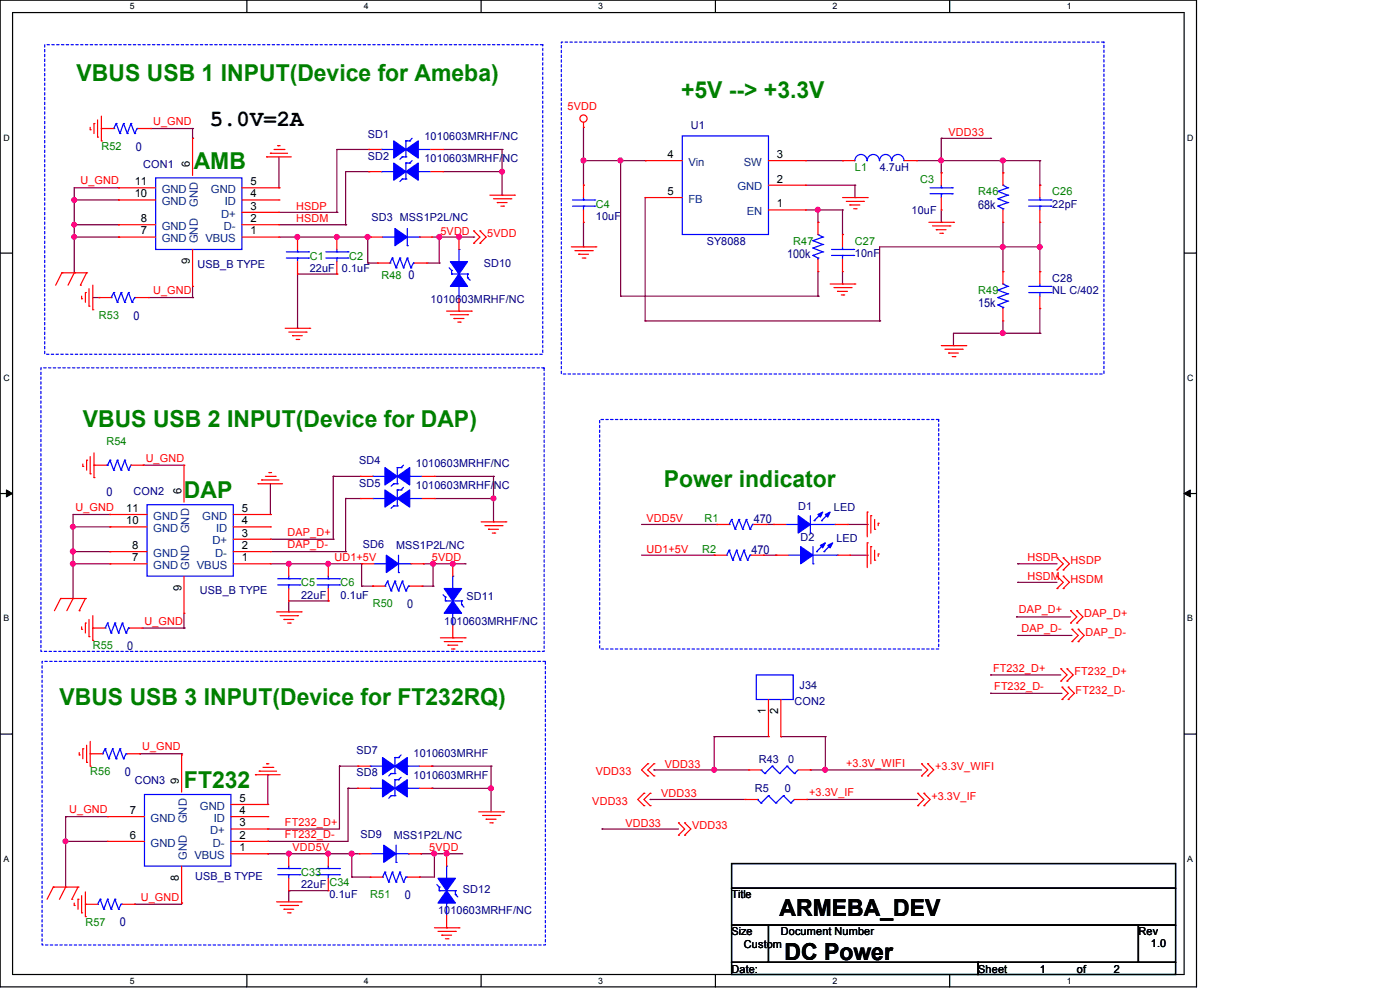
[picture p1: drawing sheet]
<svg xmlns="http://www.w3.org/2000/svg" width="297mm" height="210mm" viewBox="0 0 297 210" stroke-linecap="round" stroke-linejoin="round" font-family="sans-serif">
<path d="M0 0h253.8v209.3h-253.8zM2.7 2.7h248.5v204h-248.5z" fill="none" stroke="#000" stroke-width=".25"/>
<g fill="#fff">
<path d="M27.5 .3h1v2.1h-1z"/>
<path d="M27.5 207h1v2.1h-1z"/>
</g>
<path d="M52.4 0v2.7M52.4 206.7v2.6" fill="none" stroke="#000" stroke-width=".25"/>
<g fill="#fff">
<path d="M77.2 .3h1v2.1h-1z"/>
<path d="M77.2 207h1v2.1h-1z"/>
</g>
<path d="M102.1 0v2.7M102.1 206.7v2.6" fill="none" stroke="#000" stroke-width=".25"/>
<g fill="#fff">
<path d="M126.9 .3h1v2.1h-1z"/>
<path d="M126.9 207h1v2.1h-1z"/>
</g>
<path d="M151.8 0v2.7M151.8 206.7v2.6" fill="none" stroke="#000" stroke-width=".25"/>
<g fill="#fff">
<path d="M176.6 .3h1v2.1h-1z"/>
<path d="M176.6 207h1v2.1h-1z"/>
</g>
<path d="M201.5 0v2.7M201.5 206.7v2.6" fill="none" stroke="#000" stroke-width=".25"/>
<g fill="#fff">
<path d="M226.3 .3h1v2.1h-1z"/>
<path d="M226.3 207h1v2.1h-1z"/>
<path d="M.7 28.2h1.3v2h-1.3z"/>
<path d="M251.9 28.2h1.3v2h-1.3z"/>
<path d="M.7 79.2h1.3v2h-1.3z"/>
<path d="M251.9 79.2h1.3v2h-1.3z"/>
</g>
<path d="M0 53.7h2.7M251.2 53.7h2.6" fill="none" stroke="#000" stroke-width=".25"/>
<g fill="#fff">
<path d="M.7 130.2h1.2v2h-1.2z"/>
<path d="M251.9 130.2h1.2v2h-1.2z"/>
</g>
<path d="M0 104.7h2.7M251.2 104.7h2.6" fill="none" stroke="#000" stroke-width=".25"/>
<path d="M1.4 103.9l1.3 .8-1.3 .7zM251.2 104.7l1.3-.8v1.5z" fill="#000" stroke="#000" stroke-width=".21"/>
<g fill="#fff">
<path d="M.7 181.2h1.2v2.1h-1.2z"/>
<path d="M251.9 181.2h1.2v2.1h-1.2z"/>
</g>
<path d="M0 155.7h2.7M251.2 155.7h2.6M155.2 183.2h94.2v5.2h-94.2zM155.2 188.4h94.2v7.9h-94.2zM155.2 196.3h7.8v7.8h-7.8zM163 196.3h78.5v7.8h-78.5zM241.5 196.3h7.9v7.8h-7.9zM155.2 204.1h52.3v2.6h-52.3zM207.5 204.1h41.9v2.6h-41.9z" fill="none" stroke="#000" stroke-width=".25"/>
<path d="M9.5 9.5h105.6v65.6h-105.6zM119.1 8.9h115.1v70.4h-115.1zM8.7 78h106.7v60.2h-106.7zM127.2 89h71.9v48.7h-71.9zM8.9 140.3h106.8v60.1h-106.8z" fill="none" stroke="#00f" stroke-width=".25" stroke-dasharray=".5 .5"/>
<g fill="none" stroke="#800040" stroke-width=".25">
<path d="M25.1 39.8h.1M25.1 39.8h-9.4v18.1M32 27.3h8.9M40.9 29.3h.1M40.9 27.3h.1M40.9 27.3v2M59.2 39.8h.1M59.2 33.3v6.5M78.3 31.7h.1M78.3 36.4h.1M78.3 36.4h-5v11.3M78.3 31.7h-6.8v13.3"/>
<path d="M94 31.7h12.5M94 36.4h12.5M106.5 31.7h.1M106.5 36.4h.1M106.5 31.7v9.7M123.8 34.1h.1M123.8 39.3h.1M123.8 27v12.3M123.8 34.1h13.1M131.7 34.1h.1M131.7 34.1v28.7M136.9 34.1h.1"/>
<path d="M170.9 34.1h7.8M170.9 39.3h10.5M178.7 34.1h.1M181.4 39.3h.1M181.4 39.3v2.6M194.4 34.1h26.2M199.7 29.3h.1M199.7 36.7h.1M199.7 34.1h.1M199.7 29.3h10.4M199.7 29.3v7.4M210.1 29.3h.1"/>
<path d="M212.8 36.7h.1M212.8 34.1h.1M212.8 34.1v2.6M220.6 34.1h.1M220.6 39.3h.1M220.6 34.1v5.2M15.7 57.9h.1M15.7 42.4h.1M15.7 47.7h.1M15.7 50.3h.1M15.7 50.3h9.4M15.7 47.7h9.4"/>
<path d="M15.7 42.4h9.4M25.1 42.4h.1M25.1 50.3h.1M25.1 47.7h.1M59.2 50.3h19.3M59.2 47.7h14.1M59.2 45h12.3M63.1 50.3h.1M71.5 50.3h.1M71.5 45h.1M71.5 58.1h.1M71.5 58.1h-8.4v11.5"/>
<path d="M73.3 47.7h.1M78 50.3h.1M78 55.8h.1M78 55.8h2.1M78 50.3v5.5M78.5 50.3h.1M90.6 55.8h2.6M91.6 50.3h8.9M93.2 50.3h.1M93.2 55.8h.1M93.2 50.3v5.5M97.4 50.3h.1"/>
<path d="M100.5 50.3h.1M106.5 41.4h.1M123.8 52.4h.1M123.8 47.2v5.2M136.9 41.9v26.2M170.9 44.5h7.8M173.5 44.5h.1M173.5 47.2h.1M173.5 44.5v2.7M173.5 57.6v5.2M178.7 49.7h.1M178.7 44.5h.1"/>
<path d="M178.7 44.5v5.2M178.7 57.6v2.6M181.4 41.9h.1M199.7 47.2h.1M199.7 44.5v2.7M212.8 52.4h.1M212.8 57.6h.1M212.8 47.2v10.4M220.6 52.4h.1M220.6 57.6h.1M220.6 52.4h-34v15.7M220.6 47.2v10.4"/>
<path d="M19.7 63.1h1.3M21 63.1h.1M31.5 63.1h9.4M40.9 63.1h.1M40.9 60.7v2.4M63.1 69.6h.1M131.7 62.8h.1M131.7 62.8h41.8M136.9 68.1h.1M136.9 68.1h49.7M173.5 62.8h.1M178.7 60.2h.1"/>
<path d="M186.6 68.1h.1M202.3 73.3h.1M212.8 70.7h.1M212.8 68.1v2.6M220.6 70.7h.1M220.6 65.4v5.3M220.6 70.7h-18.3v2.6M30.4 98.7h.1M30.4 98.7h8.6M15.5 119.6h.1M15.5 111.8h.1M15.5 117h.1"/>
<path d="M15.5 119.6h7.8M15.5 117h7.8M15.5 111.8h7.8M23.3 111.8h.1M23.3 109.1h.1M23.3 119.6h.1M23.3 117h.1M23.3 109.1h-7.8v17.9M57.4 109.1h.1M57.4 119.6h19.3M57.4 117h15.9M57.4 102.6v6.5"/>
<path d="M57.4 114.4h13.3M61.3 119.6h.1M69.6 119.6h.1M70.7 114.4h.1M70.7 101h.1M70.7 101h5.8M70.7 101v13.4M73.3 117h.1M73.3 105.7h.1M73.3 105.7v11.3M73.3 105.7h3.2M76.7 119.6h.1"/>
<path d="M76.7 119.6v4.7M89.8 119.6h.1M89.8 119.6h8.9M91.9 119.6h.1M91.9 119.6v4.7M92.2 101h12.5M92.2 105.7h12.5M96.1 119.6h.1M98.7 119.6h.1M104.7 101h.1M104.7 110.7h.1M104.7 105.7h.1"/>
<path d="M104.7 101v9.7M136.1 117.8h15.4M136.1 111.3h16M151.5 117.8h.1M152.1 111.3h.1M162 117.8h2.6M162.5 111.3h1.6M164.1 111.3h.1M164.6 117.8h.1M179.8 111.3h4.2M180.3 117.8h3.7M184 117.8h.1"/>
<path d="M184 111.3h.1M215.9 119.6h.1M215.9 119.6h8.3M15.5 127h.1M30.1 133.2h8.9M39 133.2h.1M39 130.1v3.1M61.3 129.8h.1M69.6 127.5h.1M69.6 127.5h-8.3v2.3M76.7 124.3h.1M76.7 124.3h2.4"/>
<path d="M79.1 124.3h.1M89.5 124.3h2.4M91.9 124.3h.1M215.6 130.9h.1M215.6 130.9h11.5M215.9 123.5h.1M215.9 134.8h.1M215.9 123.5h8.3M215.9 134.8h11.5M29.6 159.9h.1M29.6 159.9h8.9M38.5 159.9h.1"/>
<path d="M38.5 159.9v.2M151.5 156.3h.1M151.5 156.3h11.5M151.5 156.3v7M165.7 156.3h.1M165.7 156.3h9.4M175.1 156.3h.1M175.1 156.3v7M210.1 147.1h.1M210.1 143.2h.1M210.1 147.1h15.2M210.1 143.2h14.9"/>
<path d="M13.9 178.5h.1M13.9 173.2h.1M13.9 178.5h8.9M13.9 173.2v15M13.9 173.2h8.9M56.8 175.9h.1M56.8 178.5h.1M56.8 164.3h.1M56.8 164.3v6.3M72 162.5h.1M72 162.5v13.4h-15.2M72 162.5h3.9"/>
<path d="M73.8 167.2h.1M73.8 167.2v11.3h-17M73.8 167.2h2.1M91.6 162.5h.1M91.6 167.2h.1M91.6 162.5h12.6M91.6 167.2h12.6M104.2 167.2h.1M104.2 162.5h.1M104.2 162.5v9.7M127.7 175.9h.1M127.7 175.9h16.2"/>
<path d="M137.9 169.6h.1M137.9 169.6h20.2M138.7 163.3h.1M138.7 163.3h20.1M151.5 163.3h.1M171.2 169.6h.1M171.2 169.6h23.5M171.9 163.3h.1M171.9 163.3h23.6M175.1 163.3h.1M28.6 191.8h.1M38.5 191.6h.1"/>
<path d="M38.5 191.6v.2h-9.9M56.8 181.1h.1M56.8 181.1h19.4M61.3 188.9h.1M61.3 181.1h.1M61.3 188.9v2.4M61.3 188.9h8.3M69.6 181.1h.1M74.6 186.1h.1M74.6 181.1h.1M74.6 186.1h3.9M74.6 181.1v5"/>
<path d="M89 186.1h.1M89.3 181.1h.1M89.3 181.1h8.9M92.2 181.1h.1M92.2 181.1v5h-3.2M94.7 181.1h.1"/>
</g>
<g fill="#f0f" stroke="#f0f" stroke-width=".25">
<circle cx="104.7" cy="105.7" r=".5"/>
<circle cx="63.1" cy="50.2" r=".51"/>
<circle cx="71.5" cy="50.2" r=".51"/>
<circle cx="61.3" cy="119.6" r=".51"/>
<circle cx="69.6" cy="119.6" r=".5"/>
<circle cx="15.7" cy="50.2" r=".5"/>
<circle cx="13.9" cy="178.5" r=".5"/>
<circle cx="97.4" cy="50.2" r=".51"/>
<circle cx="96.1" cy="119.6" r=".51"/>
<circle cx="106.5" cy="36.4" r=".51"/>
<circle cx="91.9" cy="119.6" r=".51"/>
<circle cx="78" cy="50.2" r=".51"/>
<circle cx="93.2" cy="50.2" r=".51"/>
<circle cx="92.1" cy="181.1" r=".51"/>
<circle cx="74.6" cy="181.1" r=".51"/>
<circle cx="212.7" cy="52.4" r=".51"/>
<circle cx="173.5" cy="44.5" r=".51"/>
<circle cx="123.8" cy="34" r=".51"/>
<circle cx="131.6" cy="34" r=".51"/>
<circle cx="212.7" cy="34" r=".51"/>
<circle cx="199.6" cy="34" r=".51"/>
<circle cx="220.6" cy="52.4" r=".5"/>
<circle cx="104.1" cy="167.2" r=".51"/>
<circle cx="212.7" cy="70.7" r=".51"/>
<circle cx="15.5" cy="117" r=".51"/>
<circle cx="15.5" cy="111.7" r=".5"/>
<circle cx="15.7" cy="47.6" r=".49"/>
<circle cx="15.5" cy="119.6" r=".51"/>
<circle cx="15.7" cy="42.4" r=".5"/>
<circle cx="94.7" cy="181.1" r=".51"/>
<circle cx="69.6" cy="181.1" r=".5"/>
<circle cx="61.3" cy="181.1" r=".51"/>
<circle cx="151.5" cy="163.3" r=".51"/>
<circle cx="175" cy="163.3" r=".51"/>
</g>
<g fill="none" stroke="#f00" stroke-width=".25">
<path d="M19.1 27.5h.1M19.1 27v.5M19.9 26.2h.1M19.9 26.2v2.1M20.7 29.1h.1M20.7 25.4v3.7M21.5 29.9h.1M21.5 27.3h.1M21.5 24.6v5.3M21.5 27.3h2.6M25.1 39.8h.1M25.1 39.8h7.9"/>
<path d="M29.3 27.3h2.7M32 27.3h.1M40.9 29.3h.1M40.9 29.3v7.9M51.3 39.8h7.9M56.6 33.3h.1M56.6 33.3h5.2M57.4 32.5h.1M57.4 32.5h3.6M58.1 31.7h2.1M58.9 30.9h.1M58.9 30.9h.5"/>
<path d="M59.2 39.8h.1M60.2 31.7h.1M78.3 36.4h.1M78.3 31.7h.1M78.3 31.7h2.6M78.3 36.4h2.6M91.4 31.7h2.6M91.4 36.4h2.6M94 36.4h.1M94 31.7h.1M123.8 27h.1M123.8 39.3h.1"/>
<path d="M123.8 26v1M123.8 39.3v2.6M136.9 34.1h.1M136.9 34.1h7.8M163 34.1h7.9M163 39.3h7.9M170.9 39.3h.1M170.9 34.1h.1M178.7 34.1h.1M178.7 34.1h2.7M191.8 34.1h2.6M194.4 34.1h.1"/>
<path d="M199.7 36.7h.1M199.7 36.7v2.6M212.8 36.7h.1M212.8 36.7v2.6M220.6 39.3h.1M220.6 39.3v2.6M13.1 57.9h.1M13.1 57.9l-1.3 2.6M13.1 57.9h5.3M15.7 57.9h.1M15.7 57.9l-1.3 2.6M18.4 57.9h.1"/>
<path d="M18.4 57.9l-1.3 2.6M25.1 42.4h.1M25.1 47.7h.1M25.1 50.3h.1M25.1 50.3h7.9M25.1 47.7h7.9M25.1 42.4h7.9M40.9 52.9v7.8M51.3 50.3h7.9M51.3 47.7h7.9M51.3 45h7.9M51.3 42.4h7.9"/>
<path d="M59.2 50.3h.1M59.2 47.7h.1M59.2 45h.1M59.2 42.4h.1M63.1 50.3h.1M63.1 58.1h.1M63.1 50.3v2.6M63.1 55.5v2.6M71.5 50.3h.1M71.5 58.1h.1M71.5 50.3v2.6M71.5 55.5v2.6"/>
<path d="M78.5 50.3h.1M78.5 50.3h2.7M80.1 55.8h.1M80.1 55.8h2.6M88 55.8h2.6M89 50.3h2.6M90.6 55.8h.1M91.6 50.3h.1M97.4 50.3h.1M97.4 50.3v2.6M100.5 51.6h.1M100.5 49h.1"/>
<path d="M100.5 49l1.3 1.3-1.3 1.3M101.8 51.6h.1M101.8 49h.1M101.8 49l1.3 1.3-1.3 1.3M103.9 41.4h5.2M104.7 42.2h3.7M105.5 43h.1M105.5 43h2.1M106.3 43.7h.5M106.8 43.7h.1M108.4 42.2h.1M109.1 41.4h.1"/>
<path d="M121.2 52.4h5.2M122 53.2h3.6M122.8 53.9h.1M122.8 53.9h2M123.5 54.7h.6M123.8 47.2h.1M123.8 44.5v2.7M124.1 54.7h.1M125.6 53.2h.1M126.4 52.4h.1M136.9 41.9h.1M136.9 41.9h7.8"/>
<path d="M163 44.5h7.9M170.9 44.5h.1M173.5 47.2h.1M173.5 57.6h.1M173.5 47.2v2.5M173.5 55v2.6M178.7 49.7h.1M178.7 57.6h.1M178.7 41.9h5.3M178.7 49.7v2.7M178.7 55v2.6M179.5 42.7h3.7"/>
<path d="M180.3 43.5h.1M180.3 43.5h2.1M181.1 44.3h.5M181.6 44.3h.1M183.2 42.7h.1M184 41.9h.1M197.1 47.2h5.2M197.8 47.9h3.7M198.6 48.7h.1M198.6 48.7h2.1M199.4 49.5h.5M199.7 44.5h.1"/>
<path d="M199.7 41.9v2.6M199.9 49.5h.1M201.5 47.9h.1M202.3 47.2h.1M212.8 47.2h.1M212.8 57.6h.1M212.8 44.5v2.7M212.8 57.6v2.6M220.6 47.2h.1M220.6 57.6h.1M220.6 44.5v2.7M220.6 57.6v2.6"/>
<path d="M17.1 60.5h.1M17.3 63.4h.1M17.3 62.8v.6M18.1 62.1h.1M18.1 62.1v2M18.9 64.9h.1M18.9 61.3v3.6M19.7 65.7h.1M19.7 60.5v5.2M21 63.1h.1M21 63.1h2.6M28.8 63.1h2.7"/>
<path d="M31.5 63.1h.1M40.9 60.7h.1M60.5 69.6h5.2M61.3 70.4h3.6M62.1 71.2h.1M62.1 71.2h2M62.8 72h.6M63.4 72h.1M64.9 70.4h.1M65.7 69.6h.1M94.7 66h5.3M95.5 66.8h3.7"/>
<path d="M96.3 67.6h.1M96.3 67.6h2.1M97.1 68.3h.5M97.4 66h.1M97.4 63.4v2.6M97.6 68.3h.1M99.2 66.8h.1M100 66h.1M176.1 60.2h5.3M176.9 61h3.7M177.7 61.8h.1M177.7 61.8h2.1"/>
<path d="M178.5 62.6h.5M179 62.6h.1M180.6 61h.1M181.4 60.2h.1M199.7 73.3h5.2M200.4 74.1h3.7M201.3 74.9h.1M201.3 74.9h2M202 75.6h.6M202.6 75.6h.1M204.1 74.1h.1M204.9 73.3h.1"/>
<path d="M212.8 68.1h.1M212.8 65.4v2.7M220.6 65.4h.1M220.6 62.8v2.6M17.6 98.9h.1M17.6 98.4v.5M18.4 97.6h.1M18.4 97.6v2.1M19.1 96.9v3.6M19.9 98.7h.1M19.9 96.1v5.2M19.9 98.7h2.7"/>
<path d="M27.8 98.7h2.6M30.4 98.7h.1M39 98.7h.1M39 98.7v7.8M19.1 100.5h.1M19.9 101.3h.1M23.3 109.1h.1M23.3 111.8h.1M23.3 117h.1M23.3 119.6h.1M23.3 119.6h7.9M23.3 117h7.9"/>
<path d="M23.3 111.8h7.9M23.3 109.1h7.9M49.5 119.6h7.9M49.5 117h7.9M49.5 114.4h7.9M49.5 111.8h7.9M49.5 109.1h7.9M54.7 102.6h.1M54.7 102.6h5.2M55.5 101.8h.1M55.5 101.8h3.7M56.3 101h2.1"/>
<path d="M57.1 100.2h.1M57.1 100.2h.5M57.4 119.6h.1M57.4 117h.1M57.4 114.4h.1M57.4 111.8h.1M57.4 109.1h.1M58.4 101h.1M61.3 119.6h.1M61.3 119.6v2.6M69.6 119.6h.1M69.6 119.6v2.6"/>
<path d="M76.5 105.7h.1M76.5 101h.1M76.5 101h2.6M76.5 105.7h2.6M76.7 119.6h.1M76.7 119.6h2.6M87.2 119.6h2.6M89.5 101h2.7M89.5 105.7h2.7M89.8 119.6h.1M92.2 105.7h.1M92.2 101h.1"/>
<path d="M96.1 119.6h.1M96.1 119.6v2.6M102.1 110.7h5.2M102.9 111.5h3.6M103.6 112.3h.1M103.6 112.3h2.1M104.4 113.1h.5M104.9 113.1h.1M106.5 111.5h.1M107.3 110.7h.1M151.5 117.8h.1M151.5 117.8h2.6"/>
<path d="M152.1 111.3h.1M152.1 111.3h2.6M159.4 117.8h2.6M159.9 111.3h2.6M162 117.8h.1M162.5 111.3h.1M164.1 111.3h.1M164.1 111.3h2.6M164.6 117.8h.1M164.6 117.8h2.6M177.2 111.3h2.6M177.7 117.8h2.6"/>
<path d="M179.8 111.3h.1M180.3 117.8h.1M184 108.6h.1M184 115.1h.1M184 108.6v5.3M184 115.1v5.3M184.7 109.4h.1M184.7 116h.1M184.7 109.4v3.7M184.7 116v3.6M185.5 112.3h.1M185.5 118.8h.1"/>
<path d="M185.5 110.2v2.1M185.5 116.7v2.1M186.3 111h.1M186.3 117.5h.1M186.3 111v.5M186.3 117.5v.5M224.2 118.3h.1M224.2 118.3l1.4 1.3-1.4 1.3M225.6 118.3h.1M225.6 118.3l1.3 1.3-1.3 1.3M12.9 127h.1M12.9 127l-1.3 2.5"/>
<path d="M12.9 127h5.2M15.5 127h.1M15.5 127l-1.3 2.5M16.8 129.5h.1M17.3 133.5h.1M17.3 133v.5M18.1 127h.1M18.1 132.2h.1M18.1 127l-1.3 2.5M18.1 132.2v2.1M18.9 135h.1M18.9 131.4v3.6"/>
<path d="M19.7 135.8h.1M19.7 133.2h.1M19.7 130.6v5.2M19.7 133.2h2.6M27.5 133.2h2.6M30.1 133.2h.1M39 130.1h.1M39 122.2v7.9M58.7 129.8h5.2M59.4 130.6h3.7M60.2 131.4h.1M60.2 131.4h2.1"/>
<path d="M61 132.2h.6M61.3 127.5h.1M61.3 124.8v2.7M61.6 132.2h.1M63.1 130.6h.1M63.9 129.8h.1M69.6 127.5h.1M69.6 124.8v2.7M79.1 124.3h.1M79.1 124.3h2.6M86.9 124.3h2.6M89.5 124.3h.1"/>
<path d="M93.4 135.3h5.3M94.2 136.1h3.7M95 136.9h.1M95 136.9h2.1M95.8 137.7h.5M96.1 135.3h.1M96.1 132.7v2.6M96.3 137.7h.1M97.9 136.1h.1M98.7 135.3h.1M224.2 120.9h.1M224.2 124.8h.1"/>
<path d="M224.2 122.2h.1M224.2 122.2l1.4 1.3-1.4 1.3M225.6 120.9h.1M225.6 124.8h.1M225.6 122.2h.1M225.6 122.2l1.3 1.3-1.3 1.3M227.1 132.2h.1M227.1 129.5h.1M227.1 129.5l1.3 1.4-1.3 1.3M227.4 136.1h.1M227.4 133.5h.1M227.4 133.5l1.3 1.3-1.3 1.3"/>
<path d="M228.4 132.2h.1M228.4 129.5h.1M228.4 129.5l1.3 1.4-1.3 1.3M228.7 136.1h.1M228.7 133.5h.1M228.7 133.5l1.3 1.3-1.3 1.3M16.8 159.6v.5M17.6 158.8h.1M17.6 158.8v2.2M18.4 158.1v3.6M19.1 159.9h.1M19.1 157.3v5.2"/>
<path d="M19.1 159.9h2.7M27 159.9h2.6M29.6 159.9h.1M163 156.3h.1M163 148.4v7.9M165.7 156.3h.1M165.7 148.4v7.9M225 144.5h.1M225 141.9h.1M225 141.9l1.4 1.3-1.4 1.3M225.3 148.4h.1M225.3 145.8h.1"/>
<path d="M225.3 145.8l1.3 1.3-1.3 1.3M226.4 144.5h.1M226.4 141.9h.1M226.4 141.9l1.3 1.3-1.3 1.3M226.6 148.4h.1M226.6 145.8h.1M226.6 145.8l1.3 1.3-1.3 1.3M16.8 160.1h.1M18.4 161.7h.1M19.1 162.5h.1M22.8 173.2h.1M22.8 178.5h.1"/>
<path d="M22.8 178.5h7.8M22.8 173.2h7.8M38.5 160.1h.1M38.5 160.1v7.9M49 178.5h7.8M49 175.9h7.8M49 173.2h7.8M49 170.6h7.8M54.2 164.3h.1M54.2 164.3h5.2M55 163.6h.1M55 163.6h3.7"/>
<path d="M55.8 162.8h2.1M56.6 162h.1M56.6 162h.5M56.8 178.5h.1M56.8 175.9h.1M56.8 173.2h.1M56.8 170.6h.1M57.9 162.8h.1M75.9 162.5h.1M75.9 167.2h.1M75.9 162.5h2.6M75.9 167.2h2.6"/>
<path d="M89 162.5h2.6M89 167.2h2.6M91.6 162.5h.1M91.6 167.2h.1M101.6 172.2h5.2M102.4 173h3.6M103.1 173.8h.1M103.1 173.8h2.1M103.9 174.5h.5M104.4 174.5h.1M106 173h.1M106.8 172.2h.1"/>
<path d="M136.6 168.3h.1M136.6 170.9h.1M136.6 168.3l-1.3 1.3 1.3 1.3M137.4 162h.1M137.4 164.6h.1M137.4 162l-1.3 1.3 1.3 1.3M137.9 168.3h.1M137.9 170.9h.1M137.9 168.3l-1.3 1.3 1.3 1.3M138.7 162h.1M138.7 164.6h.1M138.7 162l-1.3 1.3 1.3 1.3"/>
<path d="M143.9 177.2h.1M143.9 174.5h.1M143.9 174.5l1.3 1.4-1.3 1.3M145.2 177.2h.1M145.2 174.5h.1M145.2 174.5l1.4 1.4-1.4 1.3M158.1 169.6h.1M158.1 169.6h2.6M158.8 163.3h.1M158.8 163.3h2.7M168.5 169.6h2.7M169.3 163.3h2.6"/>
<path d="M171.2 169.6h.1M171.9 163.3h.1M194.7 170.9h.1M194.7 168.3h.1M194.7 168.3l1.3 1.3-1.3 1.3M195.5 164.6h.1M195.5 162h.1M195.5 162l1.3 1.3-1.3 1.3M196 170.9h.1M196 168.3h.1M196 168.3l1.3 1.3-1.3 1.3M196.8 164.6h.1"/>
<path d="M196.8 162h.1M196.8 162l1.3 1.3-1.3 1.3M11.3 188.2h.1M11.3 188.2l-1.3 2.6M11.3 188.2h5.3M13.9 188.2h.1M13.9 188.2l-1.3 2.6M15.2 190.8h.1M15.7 192.1h.1M15.7 191.6v.5M16.6 188.2h.1M16.6 190.8h.1"/>
<path d="M16.6 188.2l-1.4 2.6M16.6 190.8v2.1M17.3 193.6h.1M17.3 190v3.6M18.1 194.4h.1M18.1 191.8h.1M18.1 189.2v5.2M18.1 191.8h2.6M26 191.8h2.6M28.6 191.8h.1M38.5 191.6h.1M38.5 183.7v7.9"/>
<path d="M49 181.1h7.8M56.8 181.1h.1M58.7 191.3h5.2M59.4 192.1h3.7M60.2 192.9h.1M60.2 192.9h2.1M61 193.6h.6M61.3 181.1h.1M61.3 188.9h.1M61.3 181.1v2.6M61.3 186.3v2.6M61.6 193.6h.1"/>
<path d="M63.1 192.1h.1M63.9 191.3h.1M69.6 181.1h.1M69.6 188.9h.1M69.6 181.1v2.6M69.6 186.3v2.6M76.2 181.1h.1M76.2 181.1h2.6M78.5 186.1h.1M78.5 186.1h2.7M86.4 186.1h2.6M86.7 181.1h2.6"/>
<path d="M89 186.1h.1M89.3 181.1h.1M92.2 196.8h5.2M92.9 197.6h3.7M93.7 198.4h.1M93.7 198.4h2.1M94.5 199.1h.5M94.7 196.8h.1M94.7 181.1h.1M94.7 181.1v2.6M94.7 194.2v2.6M95 199.1h.1"/>
<path d="M96.6 197.6h.1M97.4 196.8h.1"/>
<circle cx="123.8" cy="25.1" r=".76"/>
</g>
<g fill="none" stroke="#00f" stroke-width=".25">
<path d="M24.1 27.3h.1M24.6 26.2h.1M24.6 26.2l.8 2.1M24.6 26.2l-.5 1.1M25.4 28.3h.1M26.2 26.2h.1M26.2 26.2l.8 2.1M26.2 26.2l-.8 2.1M27 28.3h.1M27.8 26.2h.1M27.8 26.2l.8 2.1M27.8 26.2l-.8 2.1"/>
<path d="M28.6 28.3h.1M29.1 27.3h.1M29.1 27.3l-.5 1M29.1 27.3h.2M33 37.7h18.3v15.2h-18.3zM80.9 36.4h.1M80.9 31.7h.1M80.9 36.4h2.6M80.9 31.7h2.6M85.3 38h.1M85.3 33.3h.1M85.3 38h.8"/>
<path d="M85.3 38l-.5 .5M85.3 33.3h.8M85.3 33.3l-.5 .5M86.1 34.6h.1M86.1 38h.1M86.1 29.9h.1M86.1 33.3h.1M86.1 29.9v3.4M86.1 34.6v3.4M86.1 34.6h.8M86.1 29.9h.8M86.9 34.6h.1"/>
<path d="M86.9 29.9h.1M87.4 34.1l-.5 .5M87.4 29.3l-.5 .6M88.7 36.4h.1M88.7 31.7h.1M88.7 36.4h2.7M88.7 31.7h2.7M144.7 28.8h18.3v20.9h-18.3zM181.4 34.1a1.29 1.29 0 0 1 1.2-1.3 1.29 1.29 0 0 1 1.3 1.3M184 34.1a1.29 1.29 0 0 1 1.3-1.3 1.29 1.29 0 0 1 1.3 1.3 1.31 1.31 0 0 1 .9-1.2 1.31 1.31 0 0 1 1.4 .4l.2 .8M189.2 34.1a1.29 1.29 0 0 1 1.3-1.3 1.29 1.29 0 0 1 1.3 1.3M197.3 39.8h4.7"/>
<path d="M199.7 39.8h.1M199.7 39.3v.5M202 39.8h.1M212.8 39.3h.1M212.8 39.3l1 .5M213.8 39.8h.1M213.8 39.8l-2.1 .8M60.7 54.7h4.7M60.7 53.4h4.7M63.1 53.4h.1M63.1 54.7h.1M63.1 52.9v.5"/>
<path d="M63.1 54.7v.8M65.4 54.7h.1M65.4 53.4h.1M69.1 54.7h4.7M69.1 53.4h4.7M71.5 53.4h.1M71.5 54.7h.1M71.5 52.9v.5M71.5 54.7v.8M73.8 54.7h.1M73.8 53.4h.1M81.2 50.3h2.6"/>
<path d="M82.7 55.8h.1M83.2 54.7h.1M83.2 54.7l.8 2.1M83.2 54.7l-.5 1.1M83.8 50.3h.1M84 56.8h.1M84.8 54.7h.1M84.8 54.7l.8 2.1M84.8 54.7l-.8 2.1M85.6 56.8h.1M86.4 52.1h.1M86.4 54.7h.1"/>
<path d="M86.4 48.5v3.6M86.4 50.3h2.6M86.4 54.7l.8 2.1M86.4 54.7l-.8 2.1M87.2 56.8h.1M87.7 55.8h.1M87.7 55.8l-.5 1M87.7 55.8h.3M89 50.3h.1M95.3 56.8l.5 .6M95.8 58.1h.1M95.8 57.4h.1"/>
<path d="M95.8 58.1h3.4M95.8 57.4v.7M97.4 52.9h.1M97.4 52.9v2.6M99.2 58.1h.1M99.2 58.9h.1M99.2 58.1v.8M99.2 58.9l.5 .5M121.5 43.7h4.7M121.5 42.4h4.7M123.8 42.4h.1M123.8 43.7h.1"/>
<path d="M123.8 41.9v.5M123.8 43.7v.8M126.2 43.7h.1M126.2 42.4h.1M172.5 54.2h.1M172.5 52.6h.1M172.5 51.1h.1M172.5 54.2l1 .5M172.5 52.6l2 .8M172.5 51.1l2 .8M173.5 49.7h.1M173.5 54.7h.1"/>
<path d="M173.5 49.7l1 .6M173.5 54.7v.3M174.5 53.4h.1M174.5 51.9h.1M174.5 50.3h.1M174.5 53.4l-2 .8M174.5 51.9l-2 .7M174.5 50.3l-2 .8M176.4 54.2h4.7M176.4 52.9h4.7M178.7 52.9h.1M178.7 54.2h.1"/>
<path d="M178.7 52.4v.5M178.7 54.2v.8M181.1 54.2h.1M181.1 52.9h.1M197.3 41.1h4.7M199.7 41.1h.1M199.7 41.1v.8M202 41.1h.1M211.7 43.7h.1M211.7 42.2h.1M211.7 40.6h.1M211.7 43.7l1.1 .6"/>
<path d="M211.7 42.2l2.1 .8M211.7 40.6l2.1 .8M212.8 44.3h.1M212.8 44.3v.2M213.8 43h.1M213.8 41.4h.1M213.8 43l-2.1 .7M213.8 41.4l-2.1 .8M218.2 43.7h4.8M218.2 42.4h4.8M220.6 42.4h.1M220.6 43.7h.1"/>
<path d="M220.6 41.9v.5M220.6 43.7v.8M223 43.7h.1M223 42.4h.1M23.6 63.1h.1M24.1 62.1h.1M24.1 62.1l.8 2M24.1 62.1l-.5 1M24.9 64.1h.1M25.7 62.1h.1M25.7 62.1l.8 2M25.7 62.1l-.8 2"/>
<path d="M26.5 64.1h.1M27.3 62.1h.1M27.3 62.1l.7 2M27.3 62.1l-.8 2M28 64.1h.1M28.6 63.1h.1M28.6 63.1l-.6 1M28.6 63.1h.2M97.4 60.7h.1M97.4 60.7v2.7M211.7 64.7h.1M211.7 63.1h.1"/>
<path d="M211.7 61.6h.1M211.7 64.7l1.1 .5M211.7 63.1l2.1 .8M211.7 61.6l2.1 .7M212.8 60.2h.1M212.8 65.2h.1M212.8 65.2v.2M212.8 60.2l1 .5M213.8 63.9h.1M213.8 62.3h.1M213.8 60.7h.1M213.8 63.9l-2.1 .8"/>
<path d="M213.8 62.3l-2.1 .8M213.8 60.7l-2.1 .9M218.2 62.1h4.8M218.2 60.7h4.8M220.6 60.7h.1M220.6 62.1h.1M220.6 60.2v.5M220.6 62.1v.7M223 62.1h.1M223 60.7h.1M22.6 98.7h.2M22.8 98.7h.1"/>
<path d="M23.3 97.6h.1M23.3 97.6l-.5 1.1M23.3 97.6l.8 2.1M24.1 99.7h.1M24.9 97.6h.1M24.9 97.6l-.8 2.1M24.9 97.6l.8 2.1M25.7 99.7h.1M26.5 97.6h.1M26.5 97.6l-.8 2.1M26.5 97.6l.8 2.1M27.3 99.7h.1"/>
<path d="M27.8 98.7h.1M27.8 98.7l-.5 1M84.3 99.2h.1M84.3 99.2v3.4M84.3 99.2h.8M85.1 99.2h.1M85.6 98.7l-.5 .5M31.2 107.1h18.3v15.1h-18.3zM79.1 105.7h.1M79.1 101h.1M79.1 105.7h2.6M79.1 101h2.6"/>
<path d="M79.3 119.6h2.7M82 119.6h.1M83.5 107.3h.1M83.5 102.6h.1M83.5 107.3h.8M83.5 107.3l-.5 .5M83.5 102.6h.8M83.5 102.6l-.5 .5M84.3 103.9h.1M84.3 107.3h.1M84.3 102.6h.1M84.3 103.9v3.4"/>
<path d="M84.3 103.9h.8M84.5 117.8v3.7M84.5 119.6h2.7M85.1 103.9h.1M85.6 103.4l-.5 .5M86.9 105.7h.1M86.9 101h.1M86.9 105.7h2.6M86.9 101h2.6M87.2 119.6h.1M154.1 117.8h.1M154.7 111.3h.1"/>
<path d="M154.7 116.7h.1M154.7 116.7l.7 2.1M154.7 116.7l-.6 1.1M155.2 110.2h.1M155.2 110.2l.8 2.1M155.2 110.2l-.5 1.1M155.4 118.8h.1M156 112.3h.1M156.3 116.7h.1M156.3 116.7l.7 2.1M156.3 116.7l-.9 2.1M156.8 110.2h.1"/>
<path d="M156.8 110.2l.8 2.1M156.8 110.2l-.8 2.1M157 118.8h.1M157.6 112.3h.1M157.8 116.7h.1M157.8 116.7l.8 2.1M157.8 116.7l-.8 2.1M158.3 110.2h.1M158.3 110.2l.8 2.1M158.3 110.2l-.7 2.1M158.6 118.8h.1M159.1 112.3h.1"/>
<path d="M159.1 117.8h.1M159.1 117.8l-.5 1M159.1 117.8h.3M159.6 111.3h.1M159.6 111.3l-.5 1M159.6 111.3h.3M166.7 111.3h2.6M167.2 117.8h2.6M169.3 111.3h.1M169.8 117.8h.1M171.9 113.1h.1M171.9 111.3h5.3"/>
<path d="M171.9 109.4v3.7M172.5 119.6h.1M172.5 117.8h5.2M172.5 116v3.6M172.7 110.4h.1M173.2 117h.1M174.3 110.4h.1M174.3 108.9l-1.6 1.5M174.8 117h.1M174.8 115.4l-1.6 1.6M175.9 108.9l-1.6 1.5M176.4 115.4l-1.6 1.6"/>
<path d="M177.2 111.3h.1M177.7 117.8h.1M22.3 133.2h.1M22.8 132.2h.1M22.8 132.2l.8 2.1M22.8 132.2l-.5 1M23.6 134.3h.1M24.4 132.2h.1M24.4 132.2l.7 2.1M24.4 132.2l-.8 2.1M25.1 134.3h.1M26 132.2h.1"/>
<path d="M26 132.2l.8 2.1M26 132.2l-.9 2.1M26.8 134.3h.1M27.3 133.2h.1M27.3 133.2l-.5 1.1M27.3 133.2h.2M58.9 124.1h4.7M58.9 122.8h4.7M61.3 122.8h.1M61.3 124.1h.1M61.3 122.2v.6M61.3 124.1v.7"/>
<path d="M63.6 124.1h.1M63.6 122.8h.1M67.3 124.1h4.7M67.3 122.8h4.7M69.6 122.8h.1M69.6 124.1h.1M69.6 122.2v.6M69.6 124.1v.7M72 124.1h.1M72 122.8h.1M81.7 124.3h.1M82.2 123.3h.1"/>
<path d="M82.2 123.3l.8 2M82.2 123.3l-.5 1M83 125.3h.1M83.8 123.3h.1M83.8 123.3l.7 2M83.8 123.3l-.8 2M84.5 125.3h.1M84.5 121.5h.1M85.3 123.3h.1M85.3 123.3l.8 2M85.3 123.3l-.8 2M86.1 125.3h.1"/>
<path d="M86.7 124.3h.1M86.7 124.3l-.6 1M86.7 124.3h.2M94 126.2l.5 .5M94.5 127.5h.1M94.5 126.7h.1M94.5 127.5h3.4M94.5 126.7v.8M96.1 130.1h.1M96.1 122.2h.1M96.1 122.2v2.6M96.1 130.1v2.6"/>
<path d="M97.9 127.5h.1M97.9 128.2h.1M97.9 127.5v.7M97.9 128.2l.5 .6M21.8 159.9h.1M22.3 158.8h.1M22.3 158.8l.8 2.2M22.3 158.8l-.5 1.1M23.9 158.8h.1M23.9 158.8l.7 2.2M23.9 158.8l-.8 2.2M25.4 158.8h.1"/>
<path d="M25.4 158.8l.8 2.2M25.4 158.8l-.8 2.2M26.8 159.9h.1M26.8 159.9l-.6 1.1M26.8 159.9h.2M160.4 143.2h7.9v5.2h-7.9zM23.1 161h.1M24.6 161h.1M26.2 161h.1M30.6 168.5h18.4v15.2h-18.4zM78.5 162.5h.1M78.5 167.2h.1"/>
<path d="M78.5 162.5h2.7M78.5 167.2h2.7M83 164.1h.1M83 168.8h.1M83 164.1h.8M83 164.1l-.5 .5M83 168.8h.8M83 168.8l-.5 .5M83.8 160.7h.1M83.8 164.1h.1M83.8 165.4h.1M83.8 168.8h.1"/>
<path d="M83.8 160.7v3.4M83.8 165.4v3.4M83.8 160.7h.7M83.8 165.4h.7M84 179.3v3.6M84.5 160.7h.1M84.5 165.4h.1M85.1 160.1l-.6 .6M85.1 164.9l-.6 .5M86.4 162.5h.1M86.4 167.2h.1M86.4 162.5h2.6"/>
<path d="M86.4 167.2h2.6M160.7 169.6h.1M160.7 169.6l.8 .7M161.5 163.3h.1M161.5 170.3h.1M161.5 163.3l.8 .8M162.3 164.1h.1M163 168.8h.1M163 168.8l1.6 1.5M163 168.8l-1.5 1.5M163.8 162.5h.1M163.8 162.5l1.6 1.6"/>
<path d="M163.8 162.5l-1.5 1.6M164.6 170.3h.1M165.4 164.1h.1M166.2 168.8h.1M166.2 168.8l1.6 1.5M166.2 168.8l-1.6 1.5M167 162.5h.1M167 162.5l1.5 1.6M167 162.5l-1.6 1.6M167.8 170.3h.1M168.5 164.1h.1M168.5 169.6l-.7 .7"/>
<path d="M169.3 163.3l-.8 .8M20.7 191.8h.1M21.3 190.8h.1M21.3 190.8l.7 2.1M21.3 190.8l-.6 1M22 192.9h.1M22.8 190.8h.1M22.8 190.8l.8 2.1M22.8 190.8l-.8 2.1M23.6 192.9h.1M24.4 190.8h.1M24.4 190.8l.7 2.1"/>
<path d="M24.4 190.8l-.8 2.1M25.1 192.9h.1M25.7 191.8h.1M25.7 191.8l-.6 1.1M25.7 191.8h.3M58.9 185.5h4.7M58.9 184.2h4.7M61.3 184.2h.1M61.3 185.5h.1M61.3 183.7v.5M61.3 185.5v.8M63.6 185.5h.1"/>
<path d="M63.6 184.2h.1M67.3 185.5h4.7M67.3 184.2h4.7M69.6 184.2h.1M69.6 185.5h.1M69.6 183.7v.5M69.6 185.5v.8M72 185.5h.1M72 184.2h.1M78.8 181.1h2.6M81.2 186.1h.1M81.4 181.1h.1"/>
<path d="M81.7 185h.1M81.7 185l.8 2.1M81.7 185l-.5 1.1M82.5 187.1h.1M83.2 185h.1M83.2 185l.8 2.1M83.2 185l-.7 2.1M84 187.1h.1M84 182.9h.1M84 181.1h2.7M84.8 185h.1M84.8 185l.8 2.1"/>
<path d="M84.8 185l-.8 2.1M85.6 187.1h.1M86.1 186.1h.1M86.1 186.1l-.5 1M86.1 186.1h.3M86.7 181.1h.1M92.7 187.6l.5 .6M93.2 188.9h.1M93.2 188.2h.1M93.2 188.9h3.4M93.2 188.2v.7M94.7 191.6h.1"/>
<path d="M94.7 183.7h.1M94.7 183.7v2.6M94.7 191.6v2.6M96.6 188.9h.1M96.6 189.7h.1M96.6 188.9v.8M96.6 189.7l.5 .5"/>
</g>
<g fill="#00f" stroke="#00f" stroke-width=".25">
<path d="M86.1 36.4l2.6-1.8v3.6z" fill-rule="evenodd"/>
<path d="M83.5 34.6l2.6 1.8-2.6 1.8z" fill-rule="evenodd"/>
<path d="M97.4 58.1l1.8 2.6h-3.7z" fill-rule="evenodd"/>
<path d="M95.5 55.5h3.7l-1.8 2.6z" fill-rule="evenodd"/>
<path d="M86.1 31.7l2.6-1.8v3.6z" fill-rule="evenodd"/>
<path d="M83.5 29.9l2.6 1.8-2.6 1.8z" fill-rule="evenodd"/>
<path d="M96.1 127.5l1.8 2.6h-3.7z" fill-rule="evenodd"/>
<path d="M94.2 124.8h3.7l-1.8 2.7z" fill-rule="evenodd"/>
<path d="M83.8 48.5l2.6 1.8-2.6 1.8z" fill-rule="evenodd"/>
<path d="M83.8 162.5l2.6-1.8v3.6z" fill-rule="evenodd"/>
<path d="M81.2 160.7l2.6 1.8-2.6 1.8z" fill-rule="evenodd"/>
<path d="M82 117.8l2.5 1.8-2.5 1.9z" fill-rule="evenodd"/>
<path d="M84.3 105.7l2.6-1.8v3.7z" fill-rule="evenodd"/>
<path d="M81.7 103.9l2.6 1.8-2.6 1.9z" fill-rule="evenodd"/>
<path d="M83.8 167.2l2.6-1.8v3.6z" fill-rule="evenodd"/>
<path d="M81.2 165.4l2.6 1.8-2.6 1.8z" fill-rule="evenodd"/>
<path d="M169.3 109.4l2.6 1.9-2.6 1.8z" fill-rule="evenodd"/>
<path d="M175.1 109.1l1-.5-.5 1.1z" fill-rule="evenodd"/>
<path d="M173.5 109.1l1-.5-.5 1.1z" fill-rule="evenodd"/>
<path d="M94.7 188.9l1.9 2.7h-3.7z" fill-rule="evenodd"/>
<path d="M92.9 186.3h3.7l-1.9 2.6z" fill-rule="evenodd"/>
<path d="M169.8 116l2.7 1.8-2.7 1.8z" fill-rule="evenodd"/>
<path d="M175.6 115.7l1.1-.6-.6 1.1z" fill-rule="evenodd"/>
<path d="M174 115.7l1.1-.6-.6 1.1z" fill-rule="evenodd"/>
<path d="M81.4 179.3l2.6 1.8-2.6 1.8z" fill-rule="evenodd"/>
<path d="M84.3 101l2.6-1.8v3.7z" fill-rule="evenodd"/>
<path d="M81.7 99.2l2.6 1.8-2.6 1.9z" fill-rule="evenodd"/>
</g>
<g font-size="5" fill="#008000">
<text x="16.3" y="17.2">VBUS USB 1 INPUT(Device for Ameba)</text>
<text x="144.5" y="20.8">+5V --&gt; +3.3V</text>
<text x="41.1" y="35.8">AMB</text>
<text x="17.6" y="90.7">VBUS USB 2 INPUT(Device for DAP)</text>
<text x="39" y="105.6">DAP</text>
<text x="140.8" y="103.3">Power indicator</text>
<text x="12.6" y="149.6">VBUS USB 3 INPUT(Device for FT232RQ)</text>
<text x="39" y="167.1">FT232</text>
</g>
<g font-size="5">
<text x="44.5" y="26.8">5.0V=2A</text>
<text x="165.4" y="194.3">ARMEBA_DEV</text>
<text x="166.5" y="203.7">DC Power</text>
</g>
<g font-size="2.6" fill="#000080">
<text x="28.8" y="32">0</text>
<text x="207.5" y="44.2">68k</text>
<text x="86.7" y="59.1">0</text>
<text x="167" y="54.7">100k</text>
<text x="207.5" y="65.2">15k</text>
<text x="28.3" y="67.8">0</text>
<text x="22.6" y="105.2">0</text>
<text x="159.9" y="111">470</text>
<text x="159.4" y="117.5">470</text>
<text x="86.4" y="129">0</text>
<text x="27" y="137.9">0</text>
<text x="26.5" y="164.6">0</text>
<text x="85.9" y="190.8">0</text>
<text x="25.4" y="196.5">0</text>
</g>
<g font-size="2.4">
<text x="40.3" y="35.4" transform="rotate(-90 40.3 35.4)">6</text>
<text x="141.6" y="33.5">4</text>
<text x="164.8" y="33.5">3</text>
<text x="28.6" y="39.3">11</text>
<text x="28.6" y="41.9">10</text>
<text x="53.1" y="41.9">4</text>
<text x="53.1" y="39.3">5</text>
<text x="141.6" y="41.4">5</text>
<text x="164.8" y="38.7">2</text>
<text x="29.9" y="47.1">8</text>
<text x="53.1" y="47.1">2</text>
<text x="53.1" y="44.5">3</text>
<text x="164.8" y="44">1</text>
<text x="29.9" y="49.7">7</text>
<text x="53.1" y="49.7">1</text>
<text x="40.3" y="56.1" transform="rotate(-90 40.3 56.1)">9</text>
<text x="38.5" y="104.7" transform="rotate(-90 38.5 104.7)">6</text>
<text x="26.8" y="108.6">11</text>
<text x="26.8" y="111.2">10</text>
<text x="51.3" y="113.8">3</text>
<text x="51.3" y="111.2">4</text>
<text x="51.3" y="108.6">5</text>
<text x="28.1" y="116.5">8</text>
<text x="28.1" y="119">7</text>
<text x="51.3" y="119">1</text>
<text x="51.3" y="116.5">2</text>
<text x="38.5" y="125.4" transform="rotate(-90 38.5 125.4)">9</text>
<text x="162.5" y="151.6" transform="rotate(-90 162.5 151.6)">1</text>
<text x="165.1" y="151.6" transform="rotate(-90 165.1 151.6)">2</text>
<text x="38" y="166.2" transform="rotate(-90 38 166.2)">9</text>
<text x="27.5" y="172.7">7</text>
<text x="50.8" y="172.7">4</text>
<text x="50.8" y="170.1">5</text>
<text x="27.5" y="177.9">6</text>
<text x="50.8" y="177.9">2</text>
<text x="50.8" y="175.3">3</text>
<text x="50.8" y="180.6">1</text>
<text x="38" y="186.9" transform="rotate(-90 38 186.9)">8</text>
</g>
<g font-size="2.4" fill="#004080">
<text x="146" y="35.2">Vin</text>
<text x="157.8" y="35.2">SW</text>
<text x="34.3" y="40.9">GND</text>
<text x="44.7" y="40.9">GND</text>
<text x="156.5" y="40.4">GND</text>
<text x="34.3" y="43.5">GND</text>
<text x="41.9" y="43.9" transform="rotate(-90 41.9 43.9)">GND</text>
<text x="46.9" y="46.1">D+</text>
<text x="47.7" y="43.5">ID</text>
<text x="146" y="43">FB</text>
<text x="158.4" y="45.6">EN</text>
<text x="34.3" y="48.8">GND</text>
<text x="34.3" y="51.4">GND</text>
<text x="41.9" y="51.6" transform="rotate(-90 41.9 51.6)">GND</text>
<text x="43.6" y="51.4">VBUS</text>
<text x="47.5" y="48.8">D-</text>
<text x="32.5" y="110.2">GND</text>
<text x="32.5" y="112.9">GND</text>
<text x="40.1" y="113.2" transform="rotate(-90 40.1 113.2)">GND</text>
<text x="42.9" y="110.2">GND</text>
<text x="45.8" y="112.9">ID</text>
<text x="32.5" y="118.1">GND</text>
<text x="45.1" y="115.5">D+</text>
<text x="45.7" y="118.1">D-</text>
<text x="32.5" y="120.7">GND</text>
<text x="40.1" y="120.9" transform="rotate(-90 40.1 120.9)">GND</text>
<text x="41.8" y="120.7">VBUS</text>
<text x="42.4" y="171.7">GND</text>
<text x="32" y="174.3">GND</text>
<text x="32" y="179.6">GND</text>
<text x="39.6" y="174.7" transform="rotate(-90 39.6 174.7)">GND</text>
<text x="44.6" y="177">D+</text>
<text x="45.2" y="179.6">D-</text>
<text x="45.3" y="174.3">ID</text>
<text x="39.6" y="182.4" transform="rotate(-90 39.6 182.4)">GND</text>
<text x="41.3" y="182.2">VBUS</text>
</g>
<g font-size="2.3" fill="#f00">
<text x="120.4" y="23.4">5VDD</text>
<text x="32.5" y="26.5">U_GND</text>
<text x="201.2" y="28.8">VDD33</text>
<text x="17.1" y="39.1">U_GND</text>
<text x="62.8" y="47.2">HSDM</text>
<text x="62.8" y="44.5">HSDP</text>
<text x="93.4" y="49.8">5VDD</text>
<text x="103.4" y="50.3">5VDD</text>
<text x="32.5" y="62.4">U_GND</text>
<text x="30.9" y="98">U_GND</text>
<text x="16" y="108.4">U_GND</text>
<text x="61" y="113.7">DAP_D+</text>
<text x="137.1" y="110.7">VDD5V</text>
<text x="61" y="116.3">DAP_D-</text>
<text x="71" y="119.1">UD1+5V</text>
<text x="91.6" y="119.1">5VDD</text>
<text x="137.1" y="117.3">UD1+5V</text>
<text x="218" y="119.1">HSDP</text>
<text x="227.1" y="119.7">HSDP</text>
<text x="218" y="123">HSDM</text>
<text x="227.1" y="123.6">HSDM</text>
<text x="216.2" y="130.1">DAP_D+</text>
<text x="230" y="130.9">DAP_D+</text>
<text x="30.7" y="132.5">U_GND</text>
<text x="216.7" y="134.1">DAP_D-</text>
<text x="230.3" y="134.8">DAP_D-</text>
<text x="210.7" y="142.5">FT232_D+</text>
<text x="227.9" y="143.2">FT232_D+</text>
<text x="210.9" y="146.3">FT232_D-</text>
<text x="228.2" y="147.2">FT232_D-</text>
<text x="30.1" y="159.2">U_GND</text>
<text x="126.4" y="164.4">VDD33</text>
<text x="141.1" y="162.8">VDD33</text>
<text x="179.5" y="162.6">+3.3V_WIFI</text>
<text x="198.4" y="163.4">+3.3V_WIFI</text>
<text x="14.7" y="172.5">U_GND</text>
<text x="125.7" y="170.7">VDD33</text>
<text x="140.3" y="169.1">VDD33</text>
<text x="171.7" y="168.9">+3.3V_IF</text>
<text x="197.6" y="169.6">+3.3V_IF</text>
<text x="60.5" y="175.1">FT232_D+</text>
<text x="60.5" y="177.8">FT232_D-</text>
<text x="132.7" y="175.3">VDD33</text>
<text x="146.8" y="175.9">VDD33</text>
<text x="62.1" y="180.6">VDD5V</text>
<text x="91.1" y="180.6">5VDD</text>
<text x="29.8" y="191.1">U_GND</text>
</g>
<g font-size="2.3" fill="#000080">
<text x="78" y="29.2">SD1</text>
<text x="90" y="29.7">1010603MRHF/NC</text>
<text x="146.6" y="27.3">U1</text>
<text x="30.4" y="35.7">CON1</text>
<text x="78" y="33.9">SD2</text>
<text x="90" y="34.4">1010603MRHF/NC</text>
<text x="186.6" y="36.2">4.7uH</text>
<text x="78.8" y="46.9">SD3 MSS1P2L/NC</text>
<text x="126.4" y="46.7">10uF</text>
<text x="193.4" y="45.4">10uF</text>
<text x="223.2" y="44.1">22pF</text>
<text x="150" y="51.9">SY8088</text>
<text x="41.9" y="56.9">USB_B TYPE</text>
<text x="65.7" y="57.7">22uF</text>
<text x="72.5" y="57.7">0.1uF</text>
<text x="102.6" y="56.6">SD10</text>
<text x="181.4" y="54.5">10nF</text>
<text x="223.2" y="59.8">C28</text>
<text x="91.4" y="64.2">1010603MRHF/NC</text>
<text x="223.2" y="62.4">NL C/402</text>
<text x="76.2" y="98.5">SD4</text>
<text x="88.2" y="99">1010603MRHF/NC</text>
<text x="28.3" y="105">CON2</text>
<text x="76.2" y="103.2">SD5</text>
<text x="88.2" y="103.7">1010603MRHF/NC</text>
<text x="169.3" y="108.2">D1</text>
<text x="176.9" y="108.4">LED</text>
<text x="77" y="116.3">SD6</text>
<text x="84" y="116.5">MSS1P2L/NC</text>
<text x="169.9" y="114.7">D2</text>
<text x="177.4" y="115">LED</text>
<text x="42.4" y="125.9">USB_B TYPE</text>
<text x="63.9" y="127">22uF</text>
<text x="72.3" y="127">0.1uF</text>
<text x="98.9" y="127.3">SD11</text>
<text x="94.2" y="132.5">1010603MRHF/NC</text>
<text x="168.5" y="149.5">CON2</text>
<text x="169.6" y="146.1">J34</text>
<text x="75.7" y="160">SD7</text>
<text x="87.7" y="160.5">1010603MRHF</text>
<text x="161" y="161.8">R43</text>
<text x="167.2" y="161.8">0</text>
<text x="28.6" y="166.2">CON3</text>
<text x="75.7" y="164.7">SD8</text>
<text x="87.7" y="165.2">1010603MRHF</text>
<text x="160.2" y="168.1">R5</text>
<text x="166.5" y="168.1">0</text>
<text x="76.5" y="177.8">SD9</text>
<text x="83.5" y="178">MSS1P2L/NC</text>
<text x="41.4" y="186.6">USB_B TYPE</text>
<text x="63.9" y="188.5">22uF</text>
<text x="69.9" y="190.6">0.1uF</text>
<text x="98.2" y="189.5">SD12</text>
<text x="92.9" y="194">1010603MRHF/NC</text>
</g>
<g font-size="2.3" fill="#008000">
<text x="21.5" y="31.8">R52</text>
<text x="181.4" y="36.2">L1</text>
<text x="195.2" y="38.8">C3</text>
<text x="207.5" y="41.4">R46</text>
<text x="223.2" y="41.4">C26</text>
<text x="126.4" y="44.1">C4</text>
<text x="168.3" y="51.9">R47</text>
<text x="181.4" y="51.9">C27</text>
<text x="65.7" y="55.1">C1</text>
<text x="74.1" y="55.1">C2</text>
<text x="80.9" y="59.2">R48</text>
<text x="207.5" y="62.4">R49</text>
<text x="21" y="67.6">R53</text>
<text x="22.6" y="94.3">R54</text>
<text x="149.4" y="110.8">R1</text>
<text x="148.9" y="117.3">R2</text>
<text x="63.9" y="124.4">C5</text>
<text x="72.3" y="124.4">C6</text>
<text x="79.1" y="128.8">R50</text>
<text x="19.7" y="137.7">R55</text>
<text x="19.1" y="164.4">R56</text>
<text x="63.9" y="185.9">C33</text>
<text x="69.9" y="188">C34</text>
<text x="78.5" y="190.6">R51</text>
<text x="18.1" y="196.3">R57</text>
</g>
<g font-size="2.3">
<text x="155.2" y="190.6">Title</text>
<text x="155.2" y="198.4">Size</text>
<text x="157.8" y="201">Custom</text>
<text x="165.7" y="198.4">Document Number</text>
<text x="241.5" y="198.4">Rev</text>
<text x="244.2" y="200.8">1.0</text>
<text x="155.2" y="206.3">Date:</text>
<text x="207.5" y="206.3">Sheet</text>
<text x="220.6" y="206.3">1</text>
<text x="228.4" y="206.3">of</text>
<text x="236.3" y="206.3">2</text>
</g>
<g font-size="1.9">
<text x="27.5" y="2">5</text>
<text x="77.2" y="2">4</text>
<text x="126.9" y="2">3</text>
<text x="176.6" y="2">2</text>
<text x="226.3" y="2">1</text>
<text x=".7" y="29.8">D</text>
<text x="251.9" y="29.8">D</text>
<text x=".7" y="80.8">C</text>
<text x="251.9" y="80.8">C</text>
<text x=".7" y="131.8">B</text>
<text x="251.9" y="131.8">B</text>
<text x=".7" y="182.8">A</text>
<text x="251.9" y="182.8">A</text>
<text x="27.5" y="208.7">5</text>
<text x="77.2" y="208.7">4</text>
<text x="126.9" y="208.7">3</text>
<text x="176.6" y="208.7">2</text>
<text x="226.3" y="208.7">1</text>
</g>
</svg>
